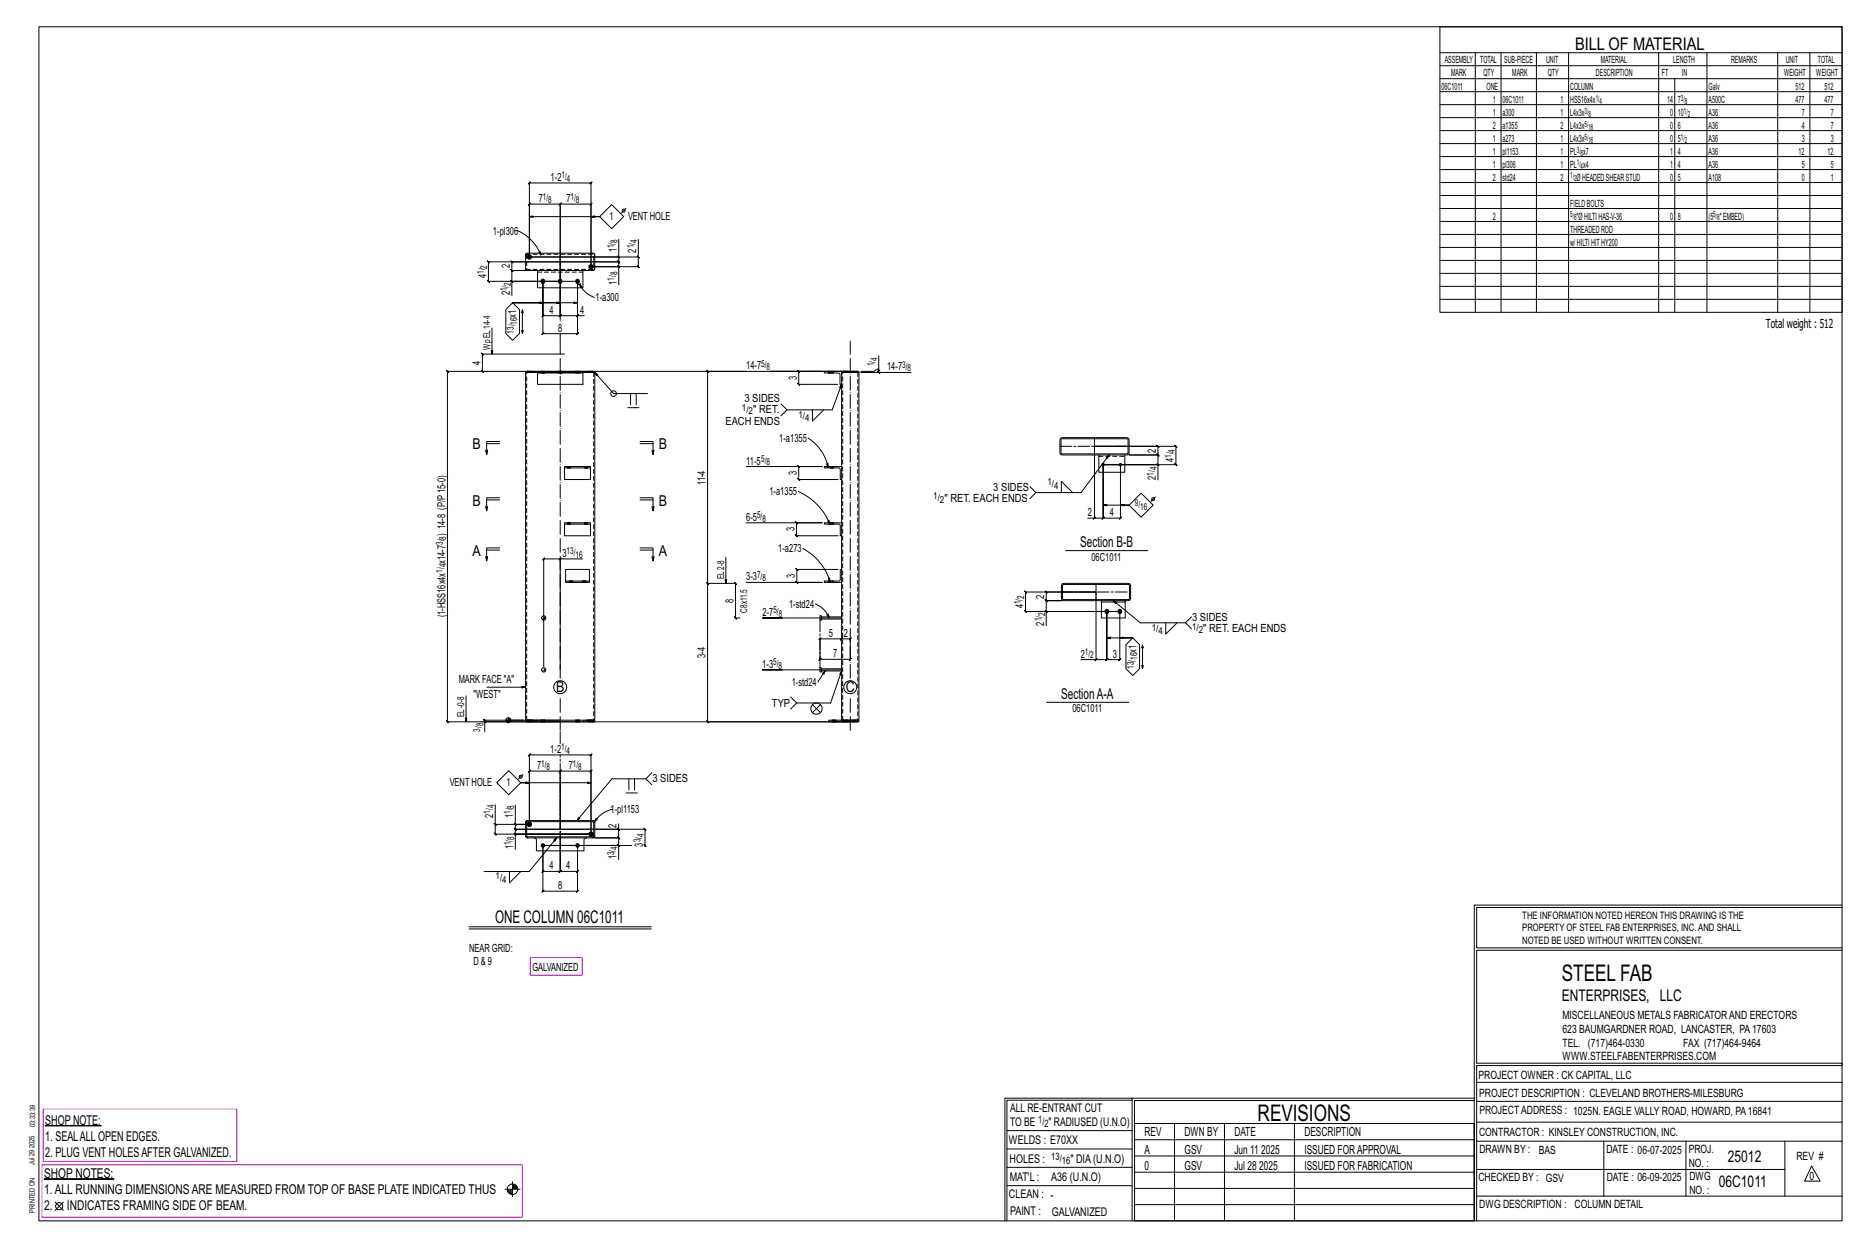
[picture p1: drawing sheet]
<svg xmlns="http://www.w3.org/2000/svg" width="914mm" height="610mm" viewBox="0 0 914 610" stroke-linecap="round" stroke-linejoin="round" font-family="sans-serif">
<g fill="#000" stroke="#000" stroke-width=".49">
<path d="M22 551h28zM22 577h34z"/>
<circle cx="259" cy="126" r="1.1"/>
<circle cx="266" cy="138" r="1"/>
<circle cx="274" cy="138" r="1"/>
<circle cx="283" cy="138" r="1"/>
<circle cx="289" cy="130" r="1.1"/>
<circle cx="540" cy="227" r=".6"/>
<circle cx="548" cy="227" r=".6"/>
<circle cx="542" cy="299" r="1"/>
<circle cx="548" cy="299" r="1"/>
<circle cx="259" cy="403" r="1.1"/>
<circle cx="266" cy="414" r=".9"/>
<circle cx="283" cy="414" r=".9"/>
<circle cx="289" cy="408" r="1.1"/>
</g>
<g fill="none" stroke="#000" stroke-width=".49">
<path d="M19 13h883v584h-883zM705 13h197v140h-197zM705 26h197M705 32h197M705 39h197M722 26v127M735 26v127M752 26v127M768 26v127M812 26v127M820 39v114M836 26v127"/>
<path d="M870 26v127M886 26v127M705 45h197M705 51h197M705 58h197M705 64h197M705 70h197M705 77h197M705 83h197M705 89h197M705 96h197M253 113a22 22 0 0 1 12 12"/>
<path d="M259 106h35h-5M294 106l5-6 6 6-6 6zM303 117v9h-44v-26l1-1-1 1h15l1-1-1 1v28h29v1l-1-1h1v-2M306 102l-2 2M312 117v9h-53v-36l1-1-1 1h30l1-1-1 1v40h23l1 1-1-1v-4M705 102h197M705 108h197M705 115h197M250 137l1 1zM251 138v-6v1l-1-1h1h11h-11v1l-1-1h1v-4v1l-1-1h1h23h-35l1 1-1-1v10v-1l1 1h-1h44v25l-1 1 1-1h-17l-1 1 1-1v-25v16l-1 1 1-1h8v1l1-1h-1v-26v26v1l1-1h-1h9M257 131l1 1M258 124h32l1 1v6l-1 1h-32l-1-1v-6z"/>
<path d="M258 124l-1 1M263 132h22v9h-22zM264 123l1 2zM274 138h-23v7M283 138v16h3M284 139l1 1-1 1zM284 139a13 13 0 0 0 7 7M284 139h-1M284 139h.1M290 124l1 1M291 131l-1 1M302 125l1 1z"/>
<path d="M302 130l1 1zM303 130v-2v1l-1-1h1h-29v-28h15l1-1-1 1v30h14v9M312 125l1 1zM705 121h197M705 127h197M705 134h197M248 151l3-3 3 3v12l-3 4-3-4zM251 148h15M255 153l1-1v1M256 152v11v-1M274 148h-23h32M283 154l-1 1z"/>
<path d="M705 140h197M705 146h197M241 161v12M255 162l1 1M276 173h-40l1 1-1-1v9M430 174v7h-1l-1 1h-6M236 181l1 1zM258 182h.1M258 182h5h-6v170h5M260 182h.1M263 182h22h-22zM263 182v6h22v-6"/>
<path d="M263 182h-6M285 182h5h-5h6M288 182h.1M290 182h1M290 182h.1M291 182v170M291 182l9 11h17M307 199h6M309 193v5M311 193v5M365 182h-19v-1l1 1h-1v103M365 182h-146v-1l1 1h-1v171l1 1-1-1h197"/>
<path d="M365 182h37h-11l-1-1 1 1v6h-1l1 1v-1h19M406 182h.1M408 182h.1M412 182h-8h6l1 1v5h1l-1 2h1v-2l-5 13h-22l-3-3M412 182v170h8v-170M412 182h8M413 182h.1M413 182h6h-6zM413 182h-1M415 182h.1M415 182h-38h41M418 182h.1"/>
<path d="M419 182h1M420 182h.1M430 180l1 1zM430 181v1l1 1-1-1h-8h24M238 217h7M245 216h-7v6l1-2M313 216h7v6v-2M313 217h7M385 201l-3 2M396 214a23 23 0 0 1 9 15M398 201v5l5-5M519 214h33l1 1v7l-1 1h-33v-1z"/>
<path d="M520 215h32v7h-32zM536 218v35h-4M238 220v2M276 228h13v1h-13zM276 229v6h13v-6M278 228h.1M278 229h.1M279 228h.1M279 229h.1M286 228h.1M286 229h.1M288 228h.1"/>
<path d="M288 229h.1M319 220l1 2M365 228h37h-11h-1l1 1v-1v7l-1-1 1 1h19M405 227v2zM405 229h.1M405 229h1M407 228h.1M407 229h.1M408 228h.1M408 229h.1M412 228h-8v1h7v6h1M538 223v8h13v-8"/>
<path d="M543 223l-14 18h-22l-3-3M548 227v26h1l-1 1v-1h-8h1l-1 1v-1v-26v26h1l-1 1v-1h-4M566 227l1 1zM567 227v-4l-1-1 1 1h-14h14l-1-1 1 1v-5v1l-1-1h1h-31h40h-1l1 1v-1v9h-1l1 1v-1h-36h27v8M238 248v2M238 245h7M245 244h-7v6l1-2M276 256h13h-13zM276 256v6h13v-6M278 256h.1M279 256h.1M286 256h.1"/>
<path d="M288 256h.1M313 244h7v6v-2M313 245h7M319 248l1 2M365 256h37h-12l-1-1 1 1v6h-1l1 1v-1h20M391 240a29 29 0 0 1 15 16M405 255h1v1zM406 256h.1M407 256h.1M407 256h-1M408 256h.1M412 256h-8l7 1v5h1"/>
<path d="M507 241l-3 3M520 241v-6l5 6M536 253l-1 1 1-1zM540 247h13h-5M553 247l6-6 5 6-5 6zM566 243l-3 2M238 272v2M238 269h7M245 268h-7v6l1-2M274 274l1-1zM274 273h-8h1l-1 1v-1v53M285 273h-11v55"/>
<path d="M313 268h7v6v-2M313 269h7M319 272l1 2M355 273v12M393 268a27 27 0 0 1 13 17M410 279h-20v-1l1 1h-1v6v-1l1 1h-1h12h-37M412 279h-1v5h-7v1h8M522 269h40M277 284h12v1h-12zM277 284v-5h12v5M346 285l1 1zM399 295a12 12 0 0 1 7 7"/>
<path d="M405 283h1v2zM406 284h.1M406 285h.1M407 285h-1M408 284h.1M408 285h.1M512 299l1 1zM520 286l33-1v1v7l-1 1h-32v-1zM520 286h33v7h-33zM537 290h-25v-1l1 1h-1v4v-1l1 1h-1h8h-8v-1l1 1h-1v5M539 294v1h12v-1M539 295v7h12v-7"/>
<path d="M545 294l13 11h22l3-3M548 299h-46v1l-1-1h1v-9l-1-1 1 1h35v33h-8M548 299v24l1-1-1 1h-6v-1l-1 1h1v-24v24v-1l-1 1h1h-5M548 299h-36v7M362 302h-2l1 1-1-1v-17l1 1-1-1h-14l1 1-1-1v68l1 1-1-1h72M383 302h-10h39M401 313l1-1zM401 313h11h-1l1-1-1 1 1-1v1h4l1-1-1 1v10l1-1-1 1h-15l1-1-1 1zM401 301h1v2h-1zM402 302h10M402 303h10M405 301v-1l1 2z"/>
<path d="M542 312h13h-7M551 315l4-3 3 3v12l-3 3-4-3zM559 317v-1l1 1M559 316v11v-1M571 305v5l5-5M580 305l3 3M238 336h19M383 328h-10h39M401 327h1v2h-1zM402 328h10l-5 16h-17l-3-3M402 327h10M404 328l-4 6"/>
<path d="M537 323h-1l1-1zM560 326l-1 1M228 340v13M237 353l1 1zM247 352h9M248 353h1M249 351v3M249 352h1M249 351h.1M257 352v1h6M258 352h.1M258 353h.1"/>
<path d="M260 352h.1M260 353h.1M263 352h23v1h-23zM263 352h-5v1M265 352h.1M265 353h.1M267 352h.1M267 353h.1M274 353h-37v5M274 352h-37l1 1-1-1v1M282 352h.1M282 353h.1"/>
<path d="M284 352h.1M284 353h.1M286 352h1M288 352h.1M288 353h.1M290 352h.1M290 353h.1M291 352h-4h3v1M291 352h.1M291 352v1h-5M390 344l-3 3M398 345l2 2 2-2"/>
<path d="M398 349l2-2 2 2M407 352h.1M407 353h.1M409 352h.1M409 353h.1M412 353h-6v-1h6v1h1M413 352h.1M413 353h.1M413 352h6v1h-6zM415 352h.1M415 353h.1M418 352h.1"/>
<path d="M418 353h.1M420 352h.1M420 353h.1M420 352v1h-1M512 344h41M256 379l-2 2M259 369v1l1-1h-1h30v1l1-1h-1v39v-31h1l-1 1v-1h-15h1l-1 1v-1v29v-29h1l-1 1v-1h-15h1l-1 1v-1v26zM319 378l-3 3h-16l-18 20M242 394v9h17h-7v-9M243 383l6-6 6 6-6 6zM259 383h-4h34M300 396a14 14 0 0 0-9 6"/>
<path d="M306 388h6M308 381v6M311 381v6M316 381l3 3M242 403l1 1zM242 403v5l1 1-1-1h47h-37v8M252 403l1 1zM252 408l1 1zM252 403v3v-1l1 1h-1h22M257 409h.1M257 402h.1M258 402h33v1v6l-1 1h-32l-1-1z"/>
<path d="M258 410h.1M258 402h.1M258 402h32l1 7h-33zM262 410l1 1v5h23v-5l1-1M272 410l-13 16h-22M274 406h42l-1-1 1 1v8l-1-1 1 1M274 406h-22v-1l1 1h-1v2M291 402h.1M291 410h.1M291 409h.1M292 400v1l-1 1zM302 413l1 1z"/>
<path d="M302 405l1 1zM303 406v4l-1-1 1 1h-12h12l-1-1 1 1v4M303 403v3h-29M309 414h-43v12l-1 1 1-1h8v1l1-1h-1v-19v19v1l1-1h-1h9l-1 1 1-1v-12v22l-1 1 1-1h-17l-1 1 1-1v-22h37v6M249 426v6l6-6M230 453h89M230 454h89M722 443v154M722 443h180M902 444h-179v20h179M902 465h-179v55h179v1h-179v76M554 538h-61v59"/>
<path d="M554 537h168M722 538h-167v13M723 539h179M723 530h179M493 553h61M555 550h167v47h-167zM555 558h167M575 550v47M599 550v47M634 550v47M723 549h179M723 558h179"/>
<path d="M785 558v27M825 558v27M874 558v27M251 578v8M251 580h1M493 571h61M493 562h61M555 573h167M555 566h167M723 572h151M887 570l4 8h-8zM27 588l4 4"/>
<path d="M31 588l-4 4M247 582h8M248 582h3M248 583h3M249 583h2M249 584h2M251 581h2M251 580h2M492 597v-60h62v60M493 580h61M555 589h167M555 581h167"/>
<path d="M723 585h179"/>
<circle cx="305" cy="103" r=".7"/>
<circle cx="300" cy="193" r="1.4"/>
<circle cx="564" cy="244" r=".7"/>
<circle cx="266" cy="302" r="1.1"/>
<circle cx="266" cy="328" r="1.1"/>
<circle cx="274" cy="336" r="3"/>
<circle cx="416" cy="336" r="3"/>
<circle cx="249" cy="352" r="1.2"/>
<circle cx="400" cy="347" r="2.8"/>
<circle cx="255" cy="380" r=".7"/>
<circle cx="29" cy="590" r="1.8"/>
<circle cx="251" cy="582" r="2.6"/>
</g>
<path d="M260 468h25v9h-25zM21 543h95v25h-95zM21 570h235v26h-235z" fill="none" stroke="#f0f" stroke-width=".5"/>
<g fill="none" stroke="#000" stroke-width=".49" stroke-dasharray="2 1.4">
<path d="M257 125h1zM257 132h.1M257 124h.1M258 132h.1M258 124h.1M258 125l32-1 1 7-33 1zM263 133h22M291 132h.1M291 124h.1M258 182h.1M259 182h-1M259 182h1z"/>
<path d="M259 182h.1M260 182h.1M263 182h22zM265 182h.1M265 182h1h-1M266 182h.1M267 182h.1M273 182h.1M273 182h1M274 182h-1M274 182h.1M275 182h.1"/>
<path d="M282 182h.1M282 182h1h-1M283 182h.1M288 182h.1M289 182h-1M289 182h1zM289 182h.1M290 182h.1M291 182v170M406 182h.1M406 182h1h-1M407 182h.1"/>
<path d="M408 182h.1M413 182h.1M414 182h.1M414 182h-1M415 182h.1M418 182h.1M419 182h.1M419 182h-1M420 182h.1M420 182v170M278 228v1M278 228h.1"/>
<path d="M278 228l1 1zM278 229h.1M279 228v1M279 228h.1M279 229h.1M279 229v-1M286 228v1M286 228h.1M287 228l-1 1M287 228v1zM287 228v1M287 229h.1"/>
<path d="M287 228h1M288 229h-1M288 229v-1M407 228v1M407 228h.1M407 228v1zM407 229h.1M408 228v1M408 228h.1M408 229h.1M408 229v-1M538 223h13"/>
<path d="M278 256h.1M278 256h1zM279 256h.1M286 256h.1M287 256h-1M287 256h.1M287 256h1M288 256h-1M288 256h.1M407 256h.1M408 256h.1M279 285v-1"/>
<path d="M280 285v-1M280 284v1v-1M280 284v1zM280 285h.1M285 285v-1M286 285v-1M286 285l1-1M286 284v1v-1M287 284v1zM287 285h-1M406 284h.1M406 284v1"/>
<path d="M406 285h.1M406 285v-1M407 285v-1M407 284l-1 1 1-1M407 285l1-1M408 285v-1M408 285h.1M258 352v-170M258 352h.1M258 352v1M258 353h.1M258 353v-1"/>
<path d="M259 352v1zM259 353v-1M259 353l1-1M259 352h1M260 353v-1M260 353h.1M265 352h.1M265 352v1M265 353h.1M265 353v-1M265 352l1 1zM266 353v-1"/>
<path d="M266 352h.1M266 353l1-1M267 353v-1M267 353h.1M282 352h.1M282 352v1M282 353h.1M282 353v-1M282 352l1 1zM283 353v-1M283 352h.1M283 353l1-1"/>
<path d="M284 353v-1M284 353h-1M288 352h.1M288 352v1M288 353h.1M289 353v-1M289 352v1zM289 353l1-1M289 352h1M290 353v-1M290 353h.1M407 352h.1"/>
<path d="M407 352v1M407 353h.1M408 353v-1M408 352v1zM408 353l1-1M408 352h1M409 353v-1M409 353h.1M413 352v-170M413 352h.1M413 352v1M413 353h.1"/>
<path d="M413 353v-1M413 352l1 1zM414 353l1-1M414 352h.1M415 353v-1M415 353h.1M418 352h.1M418 352v1M418 353h.1M418 353v-1M418 352l1 1zM419 353v-1"/>
<path d="M419 352h.1M419 353l1-1M420 353v-1M420 353h.1M257 409h.1M257 402v1h1h-1M257 409l1 1M258 402h-1M258 410h.1M258 401v1M290 410h1M291 402l-1-1"/>
<path d="M291 410v-1M291 402h.1M291 409h.1M291 403v-1"/>
<circle cx="266" cy="302" r=".5"/>
<circle cx="266" cy="328" r=".5"/>
</g>
<path d="M274 332v-165M416 332v-165M274 357v-16M416 357v-16" fill="none" stroke="#000" stroke-width=".49" stroke-dasharray="6.8 1 0 1"/>
<path d="M274 157v-33M274 167v-4M519 218h34M536 214v9M520 290h33M537 285v9M401 327v-24M274 364v-7M274 406v-37" fill="none" stroke="#000" stroke-width=".49" stroke-dasharray="5.8 1 1 1"/>
<g font-size="11.2">
<text x="764" y="480">STEEL FAB</text>
<text x="616" y="548">REVISIONS</text>
</g>
<g font-size="8.6">
<text x="771" y="24">BILL OF MATERIAL</text>
<text x="242" y="451">ONE COLUMN 06C1011</text>
</g>
<g font-size="7.9">
<text x="765" y="490">ENTERPRISES, LLC</text>
<text x="846" y="569">25012</text>
<text x="841" y="581">06C1011</text>
</g>
<g font-size="7.3">
<text x="231" y="220">B</text>
<text x="322" y="220">B</text>
<text x="231" y="247">B</text>
<text x="322" y="247">B</text>
<text x="529" y="268">Section B-B</text>
<text x="231" y="272">A</text>
<text x="322" y="272">A</text>
<text x="272" y="339">B</text>
<text x="414" y="339">C</text>
<text x="519" y="342">SectionA-A</text>
</g>
<g font-size="6.6">
<text x="22" y="550">SHOPNOTE:</text>
<text x="22" y="558">1. SEALALLOPEN EDGES.</text>
<text x="22" y="566">2. PLUG VENT HOLESAFTER GALVANIZED.</text>
<text x="22" y="576">SHOP NOTES:</text>
<text x="22" y="584">1.ALL RUNNING DIMENSIONSARE MEASURED FROM TOP OF BASE PLATE INDICATED THUS</text>
<text x="22" y="592">2.</text>
<text x="33" y="592">INDICATES FRAMING SIDE OF BEAM.</text>
</g>
<g font-size="6.1">
<text x="864" y="161">Total weight : 512</text>
<text x="560" y="556">REV</text>
<text x="580" y="556">DWN BY</text>
<text x="604" y="556">DATE</text>
<text x="639" y="556">DESCRIPTION</text>
<text x="560" y="564">A</text>
<text x="580" y="564">GSV</text>
<text x="604" y="564">Jun 11</text>
<text x="617" y="564">2025</text>
<text x="639" y="564">ISSUED FORAPPROVAL</text>
<text x="560" y="572">0</text>
<text x="580" y="572">GSV</text>
<text x="604" y="572">Jul 28</text>
<text x="616" y="572">2025</text>
<text x="639" y="572">ISSUED FOR FABRICATION</text>
</g>
<g font-size="5.9">
<text x="494" y="560">WELDS : E70XX</text>
<text x="494" y="569">HOLES :</text>
<text x="524" y="569">&quot; DIA(U.N.O)</text>
<text x="494" y="578">MAT'L :</text>
<text x="515" y="578">A36 (U.N.O)</text>
<text x="494" y="586">CLEAN : -</text>
<text x="495" y="595">PAINT :</text>
<text x="515" y="595">GALVANIZED</text>
</g>
<g font-size="5.8">
<text x="494" y="544">ALL RE-ENTRANT CUT</text>
<text x="494" y="551">TO BE</text>
<text x="513" y="551">&quot; RADIUSED (U.N.O)</text>
</g>
<g font-size="5.6">
<text x="765" y="499">MISCELLANEOUS METALS FABRICATORAND ERECTORS</text>
<text x="765" y="505">623 BAUMGARDNER ROAD, LANCASTER, PA17603</text>
<text x="765" y="512">TEL. (717)464-0330</text>
<text x="824" y="512">FAX (717)464-9464</text>
<text x="765" y="519">WWW.STEELFABENTERPRISES.COM</text>
<text x="724" y="528">PROJECT OWNER : CK CAPITAL, LLC</text>
<text x="724" y="537">PROJECT DESCRIPTION : CLEVELAND BROTHERS-MILESBURG</text>
<text x="724" y="545">PROJECTADDRESS : 1025N. EAGLE VALLY ROAD, HOWARD, PA16841</text>
<text x="724" y="556">CONTRACTOR : KINSLEY CONSTRUCTION, INC.</text>
<text x="724" y="564">DRAWN BY :</text>
<text x="753" y="564">BAS</text>
<text x="786" y="564">DATE : 06-07-2025</text>
<text x="827" y="564">PROJ.</text>
<text x="879" y="568">REV #</text>
<text x="827" y="571">NO. :</text>
<text x="724" y="578">CHECKED BY : GSV</text>
<text x="787" y="578">DATE : 06-09-2025</text>
<text x="827" y="578">DWG</text>
<text x="886" y="578">0</text>
<text x="827" y="584">NO. :</text>
<text x="724" y="591">DWG DESCRIPTION : COLUMN DETAIL</text>
</g>
<g font-size="5.5">
<text x="270" y="89">1-2</text>
<text x="264" y="99">7</text>
<text x="277" y="99">7</text>
<text x="298" y="108">1</text>
<text x="307" y="108">VENT HOLE</text>
<text x="241" y="115">1-pl306</text>
<text x="302" y="123" transform="rotate(-90 302 123)">1</text>
<text x="311" y="124" transform="rotate(-90 311 124)">2</text>
<text x="250" y="131" transform="rotate(-90 250 131)">2</text>
<text x="238" y="136" transform="rotate(-90 238 136)">4</text>
<text x="302" y="139" transform="rotate(-90 302 139)">1</text>
<text x="250" y="145" transform="rotate(-90 250 145)">2</text>
<text x="291" y="147">1-a300</text>
<text x="253" y="155" transform="rotate(-90 253 155)">x1</text>
<text x="269" y="153">4</text>
<text x="284" y="153">4</text>
<text x="273" y="162">8</text>
<text x="235" y="178" transform="rotate(-90 235 178)">4</text>
<text x="365" y="181">14-7</text>
<text x="390" y="186" transform="rotate(-90 390 186)">3</text>
<text x="434" y="181">14-7</text>
<text x="364" y="197">3 SIDES</text>
<text x="369" y="202">&quot; RET.</text>
<text x="355" y="208">EACH ENDS</text>
<text x="381" y="216">1-a1355</text>
<text x="566" y="221" transform="rotate(-90 566 221)">2</text>
<text x="365" y="227">11-5</text>
<text x="575" y="226" transform="rotate(-90 575 226)">4</text>
<text x="390" y="232" transform="rotate(-90 390 232)">3</text>
<text x="345" y="237" transform="rotate(-90 345 237)">11-4</text>
<text x="566" y="235" transform="rotate(-90 566 235)">2</text>
<text x="377" y="242">1-a1355</text>
<text x="462" y="246">&quot; RET. EACH ENDS</text>
<text x="486" y="240">3 SIDES</text>
<text x="365" y="255">6-5</text>
<text x="532" y="253">2</text>
<text x="543" y="253">4</text>
<text x="218" y="262" transform="rotate(-90 218 262)">) 14-8 (P/P15-0)</text>
<text x="389" y="260" transform="rotate(-90 389 260)">3</text>
<text x="218" y="276" transform="rotate(-90 218 276)">x14-7</text>
<text x="275" y="272">3</text>
<text x="381" y="270">1-a273</text>
<text x="534" y="274">06C1011</text>
<text x="365" y="284">3-3</text>
<text x="389" y="283" transform="rotate(-90 389 283)">3</text>
<text x="511" y="293" transform="rotate(-90 511 293)">2</text>
<text x="359" y="295" transform="rotate(-90 359 295)">8</text>
<text x="386" y="297">1-std24</text>
<text x="501" y="298" transform="rotate(-90 501 298)">4</text>
<text x="218" y="302" transform="rotate(-90 218 302)">(1-HSS16x4x</text>
<text x="373" y="301">2-7</text>
<text x="584" y="304">3 SIDES</text>
<text x="406" y="312">5</text>
<text x="413" y="312">2</text>
<text x="511" y="306" transform="rotate(-90 511 306)">2</text>
<text x="589" y="309">&quot; RET. EACH ENDS</text>
<text x="345" y="322" transform="rotate(-90 345 322)">3-4</text>
<text x="408" y="322">7</text>
<text x="529" y="322">2</text>
<text x="545" y="322">3</text>
<text x="556" y="319" transform="rotate(-90 556 319)">x1</text>
<text x="373" y="327">1-3</text>
<text x="225" y="334">MARK FACE &quot;A&quot;</text>
<text x="388" y="336">1-std24</text>
<text x="232" y="342">&quot;WEST&quot;</text>
<text x="378" y="346">TYP</text>
<text x="525" y="349">06C1011</text>
<text x="269" y="368">1-2</text>
<text x="263" y="376">7</text>
<text x="278" y="376">7</text>
<text x="319" y="383">3 SIDES</text>
<text x="220" y="385">VENT HOLE</text>
<text x="248" y="385">1</text>
<text x="241" y="400" transform="rotate(-90 241 400)">2</text>
<text x="251" y="400" transform="rotate(-90 251 400)">1</text>
<text x="299" y="398">1-pl1153</text>
<text x="302" y="405" transform="rotate(-90 302 405)">2</text>
<text x="251" y="416" transform="rotate(-90 251 416)">1</text>
<text x="315" y="414" transform="rotate(-90 315 414)">3</text>
<text x="269" y="425">4</text>
<text x="277" y="425">4</text>
<text x="302" y="420" transform="rotate(-90 302 420)">1</text>
<text x="273" y="435">8</text>
<text x="230" y="466">NEAR GRID:</text>
<text x="232" y="472">D &amp; 9</text>
<text x="261" y="475">GALVANIZED</text>
</g>
<g font-size="5">
<text x="745" y="450">THE INFORMATION NOTED HEREON THIS DRAWING IS THE</text>
<text x="745" y="456">PROPERTY OF STEEL FAB ENTERPRISES, INC.AND SHALL</text>
<text x="745" y="462">NOTED BE USED WITHOUT WRITTEN CONSENT.</text>
<text x="508" y="550">1/</text>
<text x="511" y="551">2</text>
<text x="515" y="568">13/</text>
<text x="520" y="570">16</text>
</g>
<g font-size="4.9">
<text x="707" y="31">ASSEMBLY</text>
<text x="725" y="31">TOTAL</text>
<text x="736" y="31">SUB-PIECE</text>
<text x="757" y="31">UNIT</text>
<text x="784" y="31">MATERIAL</text>
<text x="819" y="31">LENGTH</text>
<text x="847" y="31">REMARKS</text>
<text x="874" y="31">UNIT</text>
<text x="890" y="31">TOTAL</text>
<text x="710" y="37">MARK</text>
<text x="726" y="37">QTY</text>
<text x="740" y="37">MARK</text>
<text x="758" y="37">QTY</text>
<text x="781" y="37">DESCRIPTION</text>
<text x="814" y="37">FT</text>
<text x="823" y="37">IN</text>
<text x="873" y="37">WEIGHT</text>
<text x="889" y="37">WEIGHT</text>
<text x="706" y="44">06C1011</text>
<text x="728" y="44">ONE</text>
<text x="769" y="44">COLUMN</text>
<text x="836" y="44">Galv</text>
<text x="879" y="44">512</text>
<text x="893" y="44">512</text>
<text x="731" y="50">1</text>
<text x="736" y="50">06C1011</text>
<text x="764" y="50">1</text>
<text x="769" y="50">HSS16x4x</text>
<text x="816" y="50">14</text>
<text x="821" y="50">7</text>
<text x="836" y="50">A500C</text>
<text x="879" y="50">477</text>
<text x="893" y="50">477</text>
<text x="731" y="57">1</text>
<text x="736" y="57">a300</text>
<text x="764" y="57">1</text>
<text x="769" y="57">L4x3x</text>
<text x="818" y="57">0</text>
<text x="821" y="57">10</text>
<text x="836" y="57">A36</text>
<text x="882" y="57">7</text>
<text x="896" y="57">7</text>
<text x="731" y="63">2</text>
<text x="736" y="63">a1355</text>
<text x="764" y="63">2</text>
<text x="769" y="63">L4x3x</text>
<text x="818" y="63">0</text>
<text x="821" y="63">6</text>
<text x="836" y="63">A36</text>
<text x="882" y="63">4</text>
<text x="896" y="63">7</text>
<text x="731" y="69">1</text>
<text x="736" y="69">a273</text>
<text x="764" y="69">1</text>
<text x="769" y="69">L4x3x</text>
<text x="818" y="69">0</text>
<text x="821" y="69">5</text>
<text x="836" y="69">A36</text>
<text x="882" y="69">3</text>
<text x="896" y="69">3</text>
<text x="731" y="76">1</text>
<text x="736" y="76">pl1153</text>
<text x="764" y="76">1</text>
<text x="769" y="76">PL x7</text>
<text x="818" y="76">1</text>
<text x="821" y="76">4</text>
<text x="836" y="76">A36</text>
<text x="880" y="76">12</text>
<text x="895" y="76">12</text>
<text x="731" y="82">1</text>
<text x="736" y="82">pl306</text>
<text x="764" y="82">1</text>
<text x="769" y="82">PL x4</text>
<text x="818" y="82">1</text>
<text x="821" y="82">4</text>
<text x="836" y="82">A36</text>
<text x="882" y="82">5</text>
<text x="896" y="82">5</text>
<text x="731" y="88">2</text>
<text x="736" y="88">std24</text>
<text x="764" y="88">2</text>
<text x="772" y="88">ØHEADEDSHEARSTUD</text>
<text x="818" y="88">0</text>
<text x="821" y="88">5</text>
<text x="836" y="88">A108</text>
<text x="882" y="88">0</text>
<text x="896" y="88">1</text>
<text x="769" y="101">FIELDBOLTS</text>
<text x="731" y="107">2</text>
<text x="772" y="107">&quot;ØHILTIHAS-V-36</text>
<text x="818" y="107">0</text>
<text x="821" y="107">8</text>
<text x="836" y="107">(5 &quot;EMBED)</text>
<text x="769" y="114">THREADEDROD</text>
<text x="769" y="120">w/HILTIHITHY200</text>
</g>
<g font-size="4.7">
<text x="275" y="87">1/</text>
<text x="277" y="89">4</text>
<text x="266" y="98">1/</text>
<text x="268" y="99">8</text>
<text x="279" y="98">1/</text>
<text x="282" y="99">8</text>
<text x="302" y="119" transform="rotate(-90 302 119)">8</text>
<text x="312" y="119" transform="rotate(-90 312 119)">4</text>
<text x="301" y="121" transform="rotate(-90 301 121)">1/</text>
<text x="310" y="121" transform="rotate(-90 310 121)">1/</text>
<text x="239" y="131" transform="rotate(-90 239 131)">2</text>
<text x="237" y="134" transform="rotate(-90 237 134)">1/</text>
<text x="301" y="137" transform="rotate(-90 301 137)">1/</text>
<text x="302" y="135" transform="rotate(-90 302 135)">8</text>
<text x="248" y="143" transform="rotate(-90 248 143)">1/</text>
<text x="250" y="140" transform="rotate(-90 250 140)">2</text>
<text x="253" y="159" transform="rotate(-90 253 159)">16</text>
<text x="251" y="163" transform="rotate(-90 251 163)">13/</text>
<text x="240" y="171" transform="rotate(-90 240 171)">Wp EL14-4</text>
<text x="373" y="179">5/</text>
<text x="428" y="179" transform="rotate(-90 428 179)">1/</text>
<text x="430" y="177" transform="rotate(-90 430 177)">4</text>
<text x="442" y="180">3/</text>
<text x="375" y="181">8</text>
<text x="444" y="182">8</text>
<text x="363" y="201">1/</text>
<text x="366" y="203">2</text>
<text x="391" y="204">1/</text>
<text x="394" y="206">4</text>
<text x="575" y="221" transform="rotate(-90 575 221)">4</text>
<text x="373" y="226">5/</text>
<text x="375" y="228">8</text>
<text x="573" y="224" transform="rotate(-90 573 224)">1/</text>
<text x="565" y="233" transform="rotate(-90 565 233)">1/</text>
<text x="566" y="230" transform="rotate(-90 566 230)">4</text>
<text x="513" y="238">1/</text>
<text x="516" y="239">4</text>
<text x="457" y="244">1/</text>
<text x="460" y="246">2</text>
<text x="556" y="248">9/</text>
<text x="558" y="249">16</text>
<text x="371" y="254">5/</text>
<text x="373" y="255">8</text>
<text x="218" y="264" transform="rotate(-90 218 264)">8</text>
<text x="217" y="267" transform="rotate(-90 217 267)">3/</text>
<text x="277" y="271">13/</text>
<text x="282" y="273">16</text>
<text x="217" y="280" transform="rotate(-90 217 280)">1/</text>
<text x="218" y="278" transform="rotate(-90 218 278)">4</text>
<text x="354" y="283" transform="rotate(-90 354 283)">EL2-8</text>
<text x="371" y="283">7/</text>
<text x="373" y="284">8</text>
<text x="501" y="293" transform="rotate(-90 501 293)">2</text>
<text x="366" y="300" transform="rotate(-90 366 300)">C8x11.5</text>
<text x="500" y="296" transform="rotate(-90 500 296)">1/</text>
<text x="379" y="300">5/</text>
<text x="381" y="302">8</text>
<text x="510" y="304" transform="rotate(-90 510 304)">1/</text>
<text x="512" y="301" transform="rotate(-90 512 301)">2</text>
<text x="564" y="309">1/</text>
<text x="567" y="310">4</text>
<text x="584" y="308">1/</text>
<text x="587" y="310">2</text>
<text x="531" y="320">1/</text>
<text x="534" y="322">2</text>
<text x="557" y="323" transform="rotate(-90 557 323)">16</text>
<text x="378" y="326">5/</text>
<text x="381" y="327">8</text>
<text x="555" y="327" transform="rotate(-90 555 327)">13/</text>
<text x="227" y="351" transform="rotate(-90 227 351)">EL-0-8</text>
<text x="235" y="358" transform="rotate(-90 235 358)">3/</text>
<text x="237" y="355" transform="rotate(-90 237 355)">8</text>
<text x="275" y="367">1/</text>
<text x="277" y="369">4</text>
<text x="265" y="375">1/</text>
<text x="268" y="377">8</text>
<text x="280" y="375">1/</text>
<text x="283" y="377">8</text>
<text x="242" y="396" transform="rotate(-90 242 396)">4</text>
<text x="252" y="396" transform="rotate(-90 252 396)">8</text>
<text x="240" y="398" transform="rotate(-90 240 398)">1/</text>
<text x="250" y="398" transform="rotate(-90 250 398)">1/</text>
<text x="250" y="413" transform="rotate(-90 250 413)">1/</text>
<text x="252" y="411" transform="rotate(-90 252 411)">8</text>
<text x="313" y="412" transform="rotate(-90 313 412)">3/</text>
<text x="315" y="410" transform="rotate(-90 315 410)">4</text>
<text x="301" y="418" transform="rotate(-90 301 418)">3/</text>
<text x="302" y="416" transform="rotate(-90 302 416)">4</text>
<text x="243" y="430">1/</text>
<text x="246" y="432">4</text>
</g>
<g font-size="4.2">
<text x="781" y="49">1/</text>
<text x="783" y="51">4</text>
<text x="823" y="49">3/</text>
<text x="825" y="51">8</text>
<text x="776" y="56">3/</text>
<text x="778" y="57">8</text>
<text x="824" y="56">1/</text>
<text x="826" y="57">2</text>
<text x="776" y="62">5/</text>
<text x="778" y="63">16</text>
<text x="776" y="68">5/</text>
<text x="778" y="70">16</text>
<text x="823" y="68">1/</text>
<text x="825" y="70">2</text>
<text x="772" y="75">3/</text>
<text x="774" y="76">8</text>
<text x="772" y="81">1/</text>
<text x="774" y="82">4</text>
<text x="769" y="87">1/</text>
<text x="770" y="89">2</text>
<text x="769" y="106">5/</text>
<text x="770" y="108">8</text>
<text x="839" y="106">5/</text>
<text x="841" y="108">8</text>
</g>
<g font-size="3.7">
<text x="17" y="551" transform="rotate(-90 17 551)">03:33:39</text>
<text x="17" y="562" transform="rotate(-90 17 562)">2025</text>
<text x="17" y="570" transform="rotate(-90 17 570)">Jul 29</text>
<text x="17" y="593" transform="rotate(-90 17 593)">PRINTED ON</text>
</g>
</svg>
